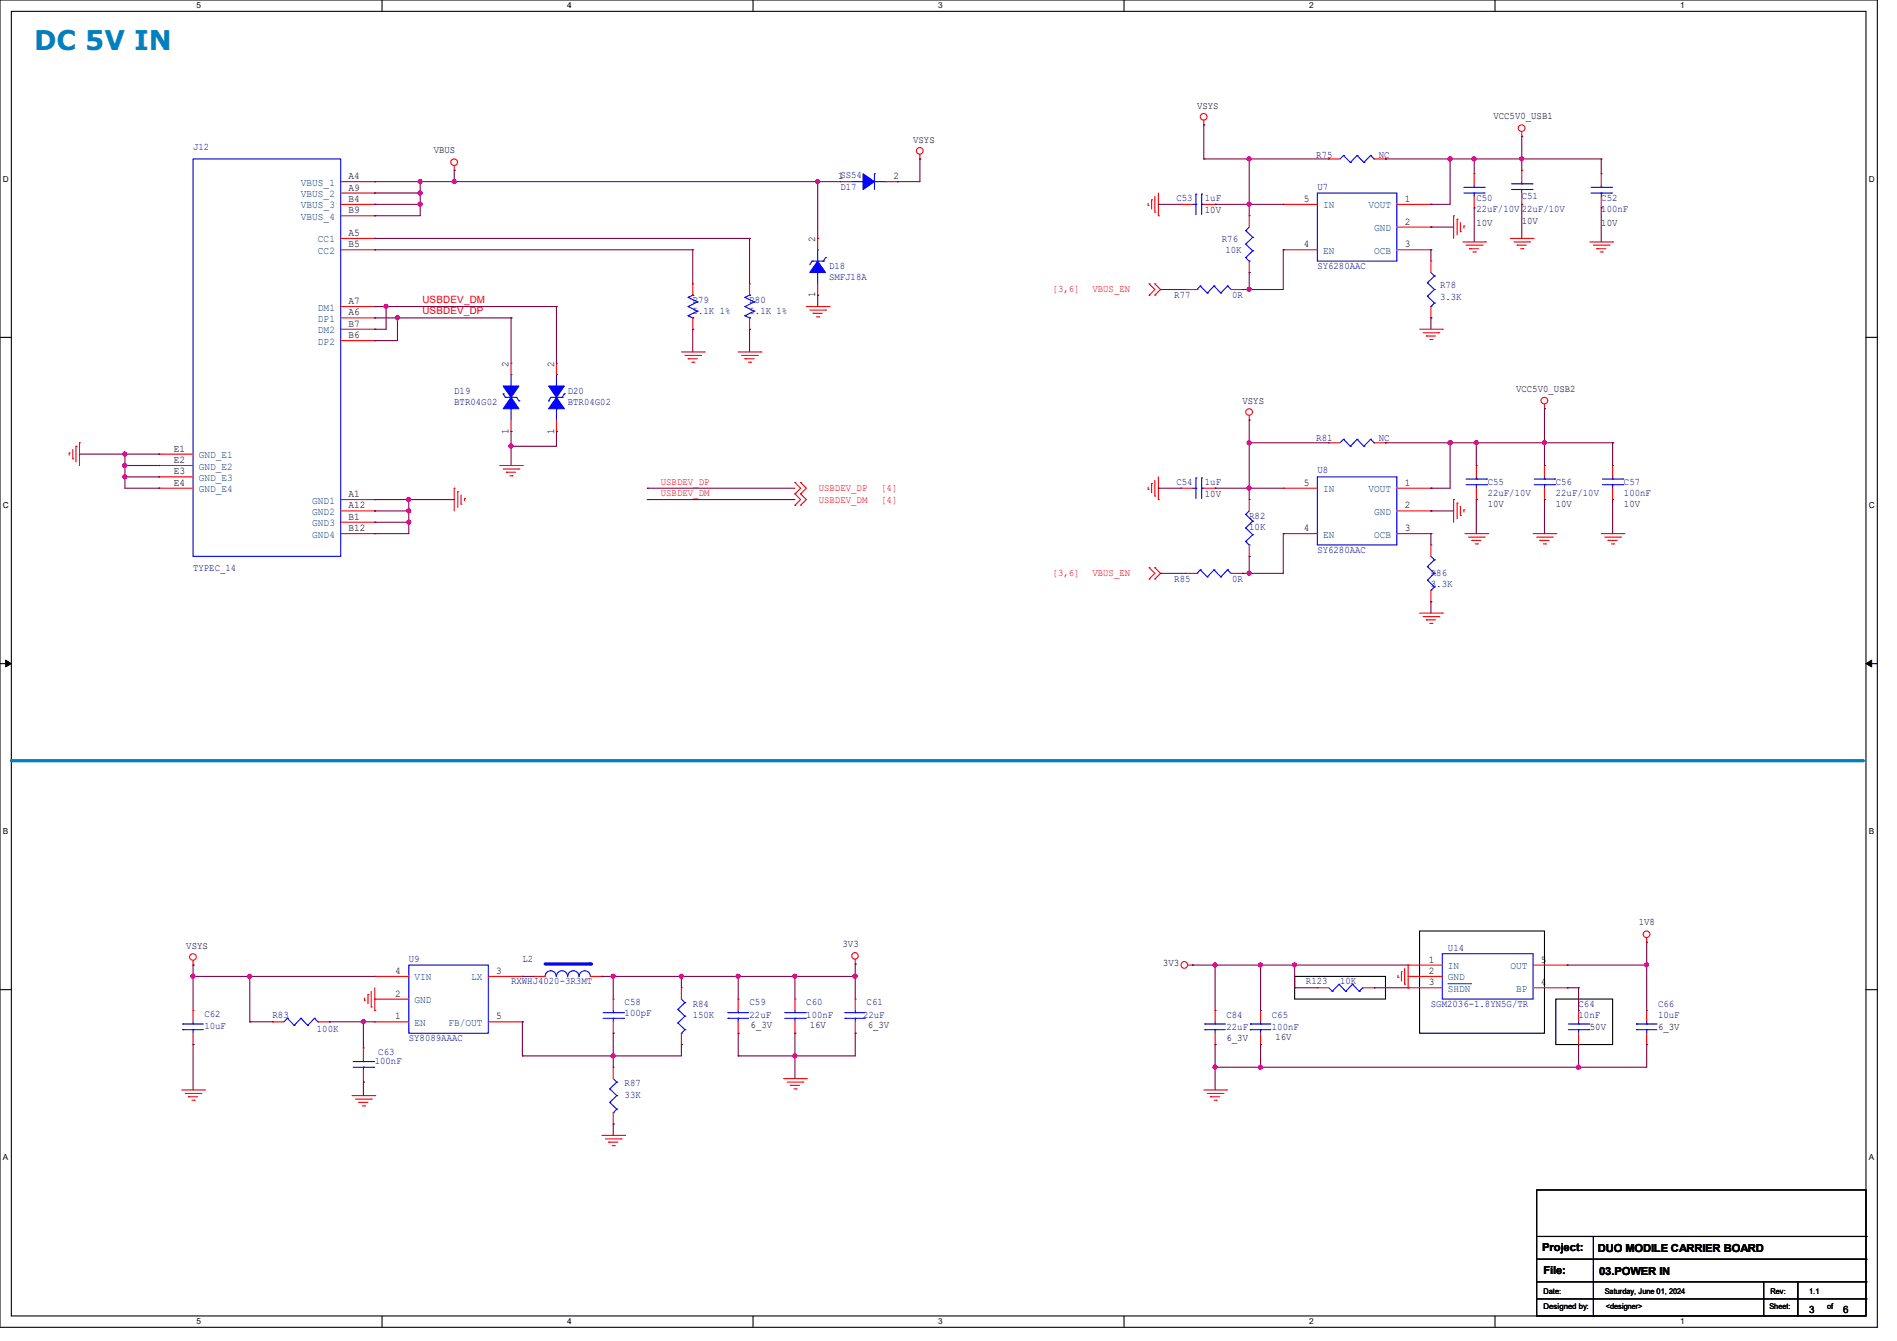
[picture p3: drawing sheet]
<svg xmlns="http://www.w3.org/2000/svg" width="297mm" height="210mm" viewBox="0 0 297 210" stroke-linecap="round" stroke-linejoin="round" font-family="sans-serif">
<g fill="none" stroke="#000" stroke-width=".17">
<path d="M0 0h293.9v207.9h-293.9zM1.8 1.8h290.3v204.3h-290.3zM59.8 0v1.8M117.9 0v1.8M176 0v1.8M234.1 0v1.8M0 52.8h1.8M292.1 52.8h1.8M0 103.9h1.8M292.1 103.9h1.8M0 155h1.8M202.7 152.9h14.2v3.6h-14.2z"/>
<path d="M222.2 145.8h19.6v16h-19.6zM243.6 156.5h8.9v7.1h-8.9zM292.1 155h1.8M59.8 206.1v1.8M117.9 206.1v1.8M176 206.1v1.8M234.1 206.1v1.8"/>
</g>
<path d="M.9 103.4l.9 .5-.9 .5zM292.1 103.9l.9-.5v1z" fill="#000"/>
<path d="M.9 103.4l.9 .5-.9 .5zM292.1 103.9l.9-.5v1z" fill="none" stroke="#000" stroke-width=".16"/>
<path d="M1.8 119.1h289.8" fill="none" stroke="#0080c0" stroke-width=".51"/>
<circle cx="291.6" cy="119.1" r=".25" fill="#0080c0"/>
<g fill="none" stroke="#f00" stroke-width=".17">
<path d="M188.5 19.6h.1M188.5 18.8v.8M71.1 26.7h.1M71.1 26v.7M144 24.9h.1M144 24.2v.7M179.7 32.2h.1M179.7 31.8v.4M180.3 31.3h.1M180.3 31.3v1.4M180.8 33.2h.1M180.8 30.8v2.4"/>
<path d="M181.4 33.8h.1M181.4 30.2v3.6M227.6 33.8h.1M227.6 33.8v3.5M228.1 34.3h.1M228.1 34.3v2.5M228.6 36.3h.1M228.6 34.8v1.5M229 37.9h3.6M229.2 35.4h.1M229.2 35.4v.3M229.5 38.4h2.5"/>
<path d="M230.1 38.9h.1M230.1 38.9h1.4M230.6 39.5h.4M231 39.5h.1M232 38.4h.1M232.6 37.9h.1M236.5 37.3h3.5M237 37.9h2.5M237.5 38.4h.1M237.5 38.4h1.5M238.1 38.9h.3M238.3 21.3h.1"/>
<path d="M238.3 20.6v.7M238.4 38.9h.1M239.5 37.9h.1M240 37.3h.1M248.9 37.9h3.6M249.5 38.4h2.4M250 38.9h.1M250 38.9h1.4M250.5 39.5h.4M250.9 39.5h.1M251.9 38.4h.1M252.5 37.9h.1"/>
<path d="M106.7 55.1h3.5M107.2 55.7h2.5M107.7 56.2h.1M107.7 56.2h1.5M108.3 56.7h.3M108.6 56.7h.1M109.7 55.7h.1M110.2 55.1h.1M115.6 55.1h3.5M116.1 55.7h2.5M116.6 56.2h.1M116.6 56.2h1.5"/>
<path d="M117.2 56.7h.3M117.5 56.7h.1M118.6 55.7h.1M119.1 55.1h.1M126.2 48h3.6M126.8 48.6h2.4M127.3 49.1h.1M127.3 49.1h1.4M127.8 49.6h.4M128.2 49.6h.1M129.2 48.6h.1M129.8 48h.1"/>
<path d="M179.9 46.2h.1M179.9 44.4h.1M179.9 44.4l.9 .9-.9 .9M180.8 44.4h.1M180.8 46.2h.1M180.8 44.4l.9 .9-.9 .9M222.2 51.6h3.6M222.8 52.1h2.5M223.3 52.6h.1M223.3 52.6h1.4M223.9 53.2h.3M224.2 53.2h.1"/>
<path d="M225.3 52.1h.1M225.8 51.6h.1M10.8 71h.1M10.8 71v.3M11.4 71.8h.1M11.4 70.4v1.4M11.9 69.9h.1M11.9 69.9v2.4M12.4 69.3h.1M12.4 69.3v3.6M71.1 76.5h.1M71.1 76.5v3.5"/>
<path d="M71.7 77h.1M71.7 77v2.5M72.2 79h.1M72.2 77.5v1.5M72.7 78.1h.1M72.7 78.1v.3M78.2 72.9h3.6M78.8 73.4h2.4M79.3 74h.1M79.3 74h1.4M79.8 74.5h.4M80.2 74.5h.1"/>
<path d="M81.2 73.4h.1M81.8 72.9h.1M124.5 77.3h.1M124.5 79.1h.1M124.5 75.6h.1M124.5 77.3l.8 .9-.8 .9M124.5 75.6l.8 .9-.8 .8M125.3 77.3h.1M125.3 79.1h.1M125.3 75.6h.1M125.3 77.3l.9 .9-.9 .9M125.3 75.6l.9 .9-.9 .8"/>
<path d="M179.7 76.6h.1M179.7 76.3v.3M180.3 75.7h.1M180.3 75.7v1.5M180.8 77.7h.1M180.8 75.2v2.5M181.4 78.2h.1M181.4 74.7v3.5M195.6 65.8h.1M195.6 65.1v.7M227.6 78.2h.1M227.6 78.2v3.6"/>
<path d="M228.1 78.8h.1M228.1 78.8v2.4M228.6 79.3v1.4M229.2 79.8h.1M229.2 79.8v.4M241.8 64h.1M241.8 72.9h.1M241.8 78.2h.1M241.8 63.3v.7M241.8 72.9v1.8M241.8 76.5v1.7M179.9 90.7h.1"/>
<path d="M179.9 88.9h.1M179.9 88.9l.9 .9-.9 .9M180.8 88.9h.1M180.8 90.7h.1M180.8 88.9l.9 .9-.9 .9M222.2 96h3.6M222.8 96.6h2.5M223.3 97.1h.1M223.3 97.1h1.4M223.9 97.6h.3M224.2 97.6h.1M225.3 96.6h.1"/>
<path d="M225.8 96h.1M228.6 80.7h.1M229.4 83.6h3.5M229.9 84.1h2.5M230.4 84.6h.1M230.4 84.6h1.5M231 85.2h.3M231.3 85.2h.1M232.4 84.1h.1M232.9 83.6h.1M240 83.6h3.6M240.6 84.1h2.4"/>
<path d="M241.1 84.6h.1M241.1 84.6h1.4M241.6 85.2h.4M242 85.2h.1M243 84.1h.1M243.6 83.6h.1M250.7 83.6h3.6M251.2 84.1h2.5M251.8 84.6h.1M251.8 84.6h1.4M252.3 85.2h.3M252.6 85.2h.1"/>
<path d="M253.7 84.1h.1M254.3 83.6h.1M30.2 151.1h.1M30.2 150.4v.7M57.1 156.6h.1M57.1 156.3v.3M57.6 155.7h.1M57.6 155.7v1.5M58.1 157.7h.1M58.1 155.2v2.5M58.7 158.2h.1M58.7 154.7v3.5"/>
<path d="M133.9 151h.1M133.9 156.5h.1M133.9 150.2v.8M133.9 156.5v1.7M186 151.1h.7M186.7 151.1h.1M206.2 154.7h.1M206.2 154.7h1.8M213.4 154.7h1.7M215.1 154.7h.1M218.9 153.1h.1M218.9 152.7v.4"/>
<path d="M219.4 152.2h.1M219.4 152.2v1.4M219.9 154.1h.1M219.9 151.7v2.4M220.5 154.7h.1M220.5 151.1v3.6M257.8 147.6h.1M257.8 146.9v.7M28.4 170.7h3.6M29 171.2h2.5M29.5 171.7h.1M29.5 171.7h1.4"/>
<path d="M30.1 172.3h.3M30.4 172.3h.1M31.5 171.2h.1M32 170.7h.1M55.1 171.6h3.6M55.7 172.1h2.4M56.2 172.6h.1M56.2 172.6h1.4M56.7 173.2h.4M56.9 164.1h.1M56.9 169.5h.1M56.9 164.1v1.8"/>
<path d="M56.9 167.7v1.8M57.1 173.2h.1M58.1 172.1h.1M58.7 171.6h.1M94.2 177.8h3.6M94.8 178.4h2.4M95.3 178.9h.1M95.3 178.9h1.4M95.8 179.4h.4M96.2 179.4h.1M97.2 178.4h.1M97.8 177.8h.1"/>
<path d="M122.7 168.9h3.5M123.2 169.5h2.5M123.7 170h.1M123.7 170h1.5M124.3 170.5h.3M124.6 170.5h.1M125.7 169.5h.1M126.2 168.9h.1M133.9 161.8h.1M133.9 160v1.8M188.5 170.7h3.5M189 171.2h2.5"/>
<path d="M189.5 171.7h.1M189.5 171.7h1.5M190.1 172.3h.3M190.4 172.3h.1M191.5 171.2h.1M192 170.7h.1"/>
<circle cx="188.5" cy="18.3" r=".52"/>
<circle cx="71.1" cy="25.4" r=".52"/>
<circle cx="144" cy="23.6" r=".52"/>
<circle cx="238.2" cy="20.1" r=".52"/>
<circle cx="195.6" cy="64.5" r=".52"/>
<circle cx="241.8" cy="62.7" r=".52"/>
<circle cx="30.2" cy="149.9" r=".52"/>
<circle cx="133.9" cy="149.7" r=".51"/>
<circle cx="185.4" cy="151.1" r=".52"/>
<circle cx="257.8" cy="146.3" r=".52"/>
</g>
<g fill="none" stroke="#000" stroke-width=".17">
<path d="M240.6 186.4h51.5v19.7h-51.5zM240.6 193.6h51.5M240.6 197.2h51.5M249.5 193.6v12.5M292.1 193.6h.1M292.1 197.2h.1M240.6 200.7h51.5M240.6 203.4h51.5M249.5 206.1h.1M276.1 206.1h.1M276.1 200.7v5.4M281.5 206.1h.1"/>
<path d="M281.5 200.7v5.4M292.1 200.7h.1M292.1 203.4h.1"/>
</g>
<g fill="none" stroke="#00f" stroke-width=".17">
<path d="M240.2 75.9h3.2M240.2 75h3.2M241.8 75h.1M241.8 75.9h.1M241.8 74.7v.3M241.8 75.9v.6M243.4 75.9h.1M243.4 75h.1M85.3 152.9a.87 .87 0 0 1 .9-.9 .87 .87 0 0 1 .9 .9M87.1 152.9a.87 .87 0 0 1 .9-.9 .87 .87 0 0 1 .9 .9M88.9 152.9a.87 .87 0 0 1 .9-.9 .87 .87 0 0 1 .8 .9M90.7 152.9a.87 .87 0 0 1 .8-.9 .87 .87 0 0 1 .9 .9"/>
<path d="M132.3 159.5h.1M132.3 158.6h.1M132.3 159.5h3.2M132.3 158.6h3.2M133.9 158.6h.1M133.9 159.5h.1M133.9 158.2v.4M133.9 159.5v.5M208 154.7l.6 .5M208.6 155.2h.1M209.6 154.1h.1M209.6 154.1l-1 1.1"/>
<path d="M209.6 154.1l1.1 1.1M210.7 155.2h.1M211.8 154.1h.1M211.8 154.1l-1.1 1.1M211.8 154.1l1 1.1M212.8 155.2h.1M213.4 154.7h.1M213.4 154.7l-.6 .5M55.3 167.1h3.2M55.3 166.2h3.2M56.9 166.2h.1M56.9 167.1h.1"/>
<path d="M56.9 165.9v.3M56.9 167.1v.6M58.5 167.1h.1M58.5 166.2h.1"/>
</g>
<path d="M85.3 151h7.2" fill="none" stroke="#00f" stroke-width=".51"/>
<circle cx="92.5" cy="151" r=".25" fill="#00f"/>
<path d="M117.3 51.6h.1M117.3 44.4h.1M117.3 44.4v1.8M117.3 49.8v1.8M83.6 152.9h.1M83.6 152.9h1.7M92.5 152.9h1.7M94.2 152.9h.1M247.1 158.2h.1M247.1 158.2v1.8M247.1 163.6h.1M247.1 161.8v1.8" fill="none" stroke="#f00" stroke-width=".17"/>
<g fill="none" stroke="#00f" stroke-width=".17">
<path d="M80 58.7h.1M80 58.7v1.8M116.6 49.4h.1M116.6 48h.1M116.6 46.6h.1M116.6 49.4l.7 .4M116.6 48l1.5 .7M116.6 46.6l1.5 .7M117.3 46.2h.1M117.3 49.8h.1M117.3 46.2l-.7 .4M118.1 47.3h.1"/>
<path d="M118.1 48.7h.1M118.1 47.3l-1.5 .7M118.1 48.7l-1.5 .7M79.1 62.2h.1M79.1 62.2h1.8M80 64h.1M80 64v1.8M245.5 161.2h3.3M245.5 160.4h3.3M247.1 160.4h.1M247.1 161.2h.1M247.1 160v.4"/>
<path d="M247.1 161.2v.6M248.8 161.2h.1M248.8 160.4h.1"/>
</g>
<path d="M80 62.2l1.2 1.8h-2.4z" fill-rule="evenodd" fill="#00f"/>
<path d="M78.8 61.7h.1M78.8 61.7l.3 .5M80 62.2l1.2 1.8h-2.4zM80.9 62.2l.3 .6M81.2 62.8h.1" fill="none" stroke="#00f" stroke-width=".17"/>
<path d="M78.8 60.5h2.4l-1.2 1.7z" fill-rule="evenodd" fill="#00f"/>
<g fill="none" stroke="#00f" stroke-width=".17">
<path d="M133.3 28.4h1.8M135.1 28.4h.1M136.9 27.2h.1M136.9 27.2v2.5M136.9 28.4h1.8M138.7 28.4h.1M195 36.1h.1M195 38.2h.1M195 36.1l1.1 1.1M195 38.2l1.1 1.1M195.6 35.6l-.6 .5M196.1 37.2h.1"/>
<path d="M196.1 39.3h.1M196.1 37.2l-1.1 1M196.1 39.3l-1.1 1M210.4 24.3h.1M210.4 24.3l-.6 .6M210.4 24.3l1 1.1M211.4 25.4h.1M212.5 24.3h.1M212.5 24.3l-1.1 1.1M212.5 24.3l1 1.1M213.5 25.4h.1M214.6 24.3h.1"/>
<path d="M214.6 24.3l-1.1 1.1M214.6 24.3l.5 .6M215.1 24.9h.1M195 40.3h.1M195 40.3l.6 .6M195.6 40.9h.1M78.8 60.5h2.4l-1.2 1.7zM195 80.6h.1M195 82.7h.1M195 84.8h.1M195 80.6l1.1 1M195 82.7l1.1 1"/>
<path d="M195 84.8l.6 .5M195.6 85.3h.1M195.6 80l-.6 .6M196.1 81.6h.1M196.1 83.7h.1M196.1 81.6l-1.1 1.1M196.1 83.7l-1.1 1.1M95.5 170.5h.1M95.5 172.6h.1M95.5 170.5l1.1 1.1M95.5 172.6l1.1 1.1M96 174.2h.1"/>
<path d="M96 168.9l.6 .6M96.6 169.5h.1M96.6 171.6h.1M96.6 173.7h.1M96.6 169.5l-1.1 1M96.6 171.6l-1.1 1M96.6 173.7l-.6 .5M195.7 161.2h.1M195.7 160.4h.1M195.7 161.2h3.3M195.7 160.4h3.3M197.4 160.4h.1"/>
<path d="M197.4 161.2h.1M197.4 160v.4M197.4 161.2v.6M256.2 161.2h.1M256.2 160.4h.1M256.2 161.2h3.2M256.2 160.4h3.2M257.8 160.4h.1M257.8 161.2h.1M257.8 160v.4M257.8 161.2v.6"/>
</g>
<g fill="none" stroke="#f00" stroke-width=".17">
<path d="M195.6 33.8h.1M195.6 33.8v1.8M208 24.9h.1M208 24.9h1.8M215.1 24.9h1.8M216.9 24.9h.1M80 56.9h.1M80 56.9v1.8M195.6 42.7h.1M195.6 40.9v1.8M80 67.6h.1M80 65.8v1.8"/>
<path d="M195.6 78.2h.1M195.6 78.2v1.8M195.6 87.1h.1M195.6 85.3v1.8M197.4 158.2h.1M197.4 158.2v1.8M257.8 158.2h.1M257.8 158.2v1.8M96 167.1h.1M96 176h.1M96 167.1v1.8M96 174.2v1.8"/>
<path d="M197.4 163.6h.1M197.4 161.8v1.8M257.8 163.6h.1M257.8 161.8v1.8"/>
</g>
<path d="M135.1 27.2l1.8 1.2-1.8 1.3z" fill-rule="evenodd" fill="#00f"/>
<g fill="none" stroke="#00f" stroke-width=".17">
<path d="M128 39.1h.1M128 39.1v1.8M135.1 27.2l1.8 1.2-1.8 1.3zM186.7 32h.5M187.2 30.4h.1M187.2 32h.1M187.2 30.4v3.2M188.1 32h.1M188.1 30.4h.1M188.1 32h.4M188.1 30.4v3.2M229.2 30.2h3.2"/>
<path d="M229.2 29.3h3.2M230.8 29.3h.1M230.8 30.2h.1M230.8 29v.3M230.8 30.2v.6M232.4 30.2h.1M232.4 29.3h.1M249.1 30.2h3.2M249.1 29.3h3.2M250.7 29.3h.1M250.7 30.2h.1M250.7 29v.3"/>
<path d="M250.7 30.2v.6M252.3 30.2h.1M252.3 29.3h.1M107.7 49.4h.1M107.7 48h.1M107.7 46.6h.1M107.7 49.4l.8 .4M107.7 48l1.5 .7M107.7 46.6l1.5 .7M108.5 46.2h.1M108.5 49.8h.1M108.5 46.2l-.8 .4"/>
<path d="M109.2 47.3h.1M109.2 48.7h.1M109.2 47.3l-1.5 .7M109.2 48.7l-1.5 .7M127.1 40.9h.1M127.1 40.9l-.3 .5M127.1 40.9h1.8M128 42.7h.1M128 42.7v1.7M128.9 40.9h.1M129.2 40.3h.1M129.2 40.3l-.3 .6"/>
<path d="M206.2 74.7h12.5v10.6h-12.5zM210.4 68.8h.1M210.4 68.8l-.6 .5M210.4 68.8l1 1.1M211.4 69.9h.1M212.5 68.8h.1M212.5 68.8l-1.1 1.1M212.5 68.8l1 1.1M213.5 69.9h.1M214.6 68.8h.1M214.6 68.8l-1.1 1.1M214.6 68.8l.5 .5"/>
<path d="M215.1 69.3h.1M223.5 88.7h.1M223.5 90.8h.1M223.5 88.7l1.1 1.1M223.5 90.8l1.1 1.1M224 92.5h.1M224 87.1l.6 .6M224.6 87.7h.1M224.6 89.8h.1M224.6 91.9h.1M224.6 87.7l-1.1 1M224.6 89.8l-1.1 1"/>
<path d="M224.6 91.9l-.6 .6M64 151.1h12.5v10.7h-12.5zM94.4 159.5h3.2M94.4 158.6h3.2M96 158.6h.1M96 159.5h.1M96 158.2v.4M96 159.5v.5M97.6 159.5h.1M97.6 158.6h.1M106.1 158.1h.1M106.1 158.1l1.1 1"/>
<path d="M106.7 156.5l.5 .5M107.2 157h.1M107.2 159.1h.1M107.2 157l-1.1 1.1M107.2 159.1l-1.1 1.1M122.9 159.5h3.2M122.9 158.6h3.2M124.5 158.6h.1M124.5 159.5h.1M124.5 158.2v.4M124.5 159.5v.5M126.1 159.5h.1"/>
<path d="M126.1 158.6h.1M28.6 161.2h.1M28.6 160.4h.1M28.6 161.2h3.2M28.6 160.4h3.2M30.2 160.4h.1M30.2 161.2h.1M30.2 160v.4M30.2 161.2v.6M106.1 160.2h.1M106.1 160.2l1.1 1M106.7 161.8h.1"/>
<path d="M107.2 161.2h.1M107.2 161.2l-.5 .6"/>
</g>
<g fill="none" stroke="#f00" stroke-width=".17">
<path d="M131.6 28.4h.1M131.6 28.4h1.7M138.7 28.4h1.8M140.5 28.4h.1M184.9 32h.1M184.9 32h1.8M188.5 32h1.7M190.2 32h.1M230.8 27.2h.1M230.8 32.6h.1M230.8 27.2v1.8M230.8 30.8v1.8"/>
<path d="M250.7 27.2h.1M250.7 32.6h.1M250.7 27.2v1.8M250.7 30.8v1.8M108.5 51.6h.1M108.5 44.4h.1M108.5 44.4v1.8M108.5 49.8v1.8M200.9 76.5h.1M200.9 76.5h5.3M208 69.3h.1M208 69.3h1.8"/>
<path d="M215.1 69.3h1.8M216.9 69.3h.1M218.7 76.5h5.3M224 76.5h.1M200.9 83.6h.1M200.9 83.6h5.3M218.7 83.6h5.3M218.7 80h5.3M224 85.3h.1M224 94.2h.1M224 83.6h.1M224 80h.1"/>
<path d="M224 85.3v1.8M224 92.5v1.7M30.2 158.2h.1M30.2 158.2v1.8M58.7 156.5h.1M58.7 152.9h.1M58.7 156.5h5.3M58.7 152.9h5.3M76.5 152.9h5.3M81.8 152.9h.1M96 156.5h.1M96 156.5v1.7"/>
<path d="M106.7 154.7h.1M106.7 154.7v1.8M124.5 156.5h.1M124.5 156.5v1.7M30.2 163.6h.1M30.2 161.8v1.8M58.7 160h.1M58.7 160h5.3M76.5 160h5.3M81.8 160h.1M96 161.8h.1M96 160v1.8"/>
<path d="M106.7 163.6h.1M106.7 161.8v1.8M124.5 161.8h.1M124.5 160v1.8"/>
</g>
<path d="M128 40.9l1.2 1.8h-2.4z" fill-rule="evenodd" fill="#00f"/>
<g fill="none" stroke="#00f" stroke-width=".17">
<path d="M30.2 24.9h23.1v62.2h-23.1zM87.1 58.7h.1M87.1 58.7v1.8M128 40.9l1.2 1.8h-2.4zM223.5 44.3h.1M223.5 46.4h.1M223.5 44.3l1.1 1M223.5 46.4l1.1 1.1M224 48h.1M224 42.7l.6 .5M224.6 43.2h.1M224.6 45.3h.1"/>
<path d="M224.6 47.5h.1M224.6 43.2l-1.1 1.1M224.6 45.3l-1.1 1.1M224.6 47.5l-.6 .5M86.2 62.2h1.8M87.1 64h.1M87.1 64v1.8M88 62.2h.1M186.7 76.5h.5M187.2 74.8h.1M187.2 76.5h.1M187.2 74.8v3.3"/>
<path d="M188.1 76.5h.1M188.1 74.8h.1M188.1 76.5h.4M188.1 74.8v3.3M250.9 75.9h3.2M250.9 75h3.2M252.5 75h.1M252.5 75.9h.1M252.5 74.7v.3M252.5 75.9v.6M254.1 75.9h.1M254.1 75h.1"/>
<path d="M187.4 89.8h.1M187.9 89.2h.1M187.9 89.2l1.1 1.1M187.9 89.2l-.5 .6M189 90.3h.1M190.1 89.2h.1M190.1 89.2l1 1.1M190.1 89.2l-1.1 1.1M191.1 90.3h.1M192.2 89.2h.1M192.2 89.2l.5 .6M192.2 89.2l-1.1 1.1"/>
</g>
<g fill="none" stroke="#f00" stroke-width=".17">
<path d="M53.3 28.4h5.4M53.3 37.3h5.4M53.3 30.2h5.4M53.3 33.8h5.4M53.3 39.1h5.4M53.3 32h5.4M58.7 28.4h.1M58.7 37.3h.1M58.7 30.2h.1M58.7 33.8h.1M58.7 39.1h.1M58.7 32h.1"/>
<path d="M128 37.3h.1M128 37.3v1.8M53.3 49.8h5.4M53.3 48h5.4M53.3 51.6h5.4M53.3 53.3h5.4M58.7 49.8h.1M58.7 48h.1M58.7 51.6h.1M58.7 53.3h.1M128 46.2h.1M128 44.4v1.8"/>
<path d="M224 40.9h.1M224 49.8h.1M224 40.9v1.8M224 48v1.8M24.9 71.1h.1M24.9 72.9h.1M24.9 74.7h.1M24.9 76.5h.1M24.9 71.1h5.3M24.9 72.9h5.3M24.9 74.7h5.3M24.9 76.5h5.3"/>
<path d="M53.3 78.2h5.4M58.7 78.2h.1M184.9 76.5h.1M184.9 76.5h1.8M188.5 76.5h1.7M190.2 76.5h.1M252.5 72.9h.1M252.5 78.2h.1M252.5 72.9v1.8M252.5 76.5v1.7M53.3 80h5.4M53.3 83.6h5.4"/>
<path d="M53.3 81.8h5.4M58.7 80h.1M58.7 83.6h.1M58.7 81.8h.1M185.6 89.8h.1M185.6 89.8h1.8M192.7 89.8h1.8M194.5 89.8h.1"/>
</g>
<path d="M87.1 62.2l1.2 1.8h-2.4z" fill-rule="evenodd" fill="#00f"/>
<path d="M85.9 62.8h.1M86.2 62.2l-.3 .6M87.1 62.2l1.2 1.8h-2.4zM88.3 61.7h.1M88.3 61.7l-.3 .5" fill="none" stroke="#00f" stroke-width=".17"/>
<path d="M85.9 60.5h2.4l-1.2 1.7z" fill-rule="evenodd" fill="#00f"/>
<g fill="none" stroke="#00f" stroke-width=".17">
<path d="M206.2 30.2h12.5v10.7h-12.5zM236.6 29.7h3.3M236.6 28.8h3.3M238.3 28.8h.1M238.3 29.7h.1M238.3 28.4v.4M238.3 29.7v.5M239.9 29.7h.1M239.9 28.8h.1M187.4 45.3h.1M187.9 44.8h.1M187.9 44.8l1.1 1.1"/>
<path d="M187.9 44.8l-.5 .5M189 45.9h.1M190.1 44.8h.1M190.1 44.8l1 1.1M190.1 44.8l-1.1 1.1M191.1 45.9h.1M192.2 44.8h.1M192.2 44.8l.5 .5M192.2 44.8l-1.1 1.1M85.9 60.5h2.4l-1.2 1.7zM229.5 75.9h3.2M229.5 75h3.2"/>
<path d="M231.1 75h.1M231.1 75.9h.1M231.1 74.7v.3M231.1 75.9v.6M232.7 75.9h.1M232.7 75h.1M45 159.5h.1M45 159.5l-.6 .5M45 159.5l1.1 1.1M47.1 159.5h.1M47.1 159.5l-1 1.1M47.1 159.5l1.1 1.1"/>
<path d="M49.2 159.5h.1M49.2 159.5l-1 1.1M49.2 159.5l.6 .5M114 159.5h.1M114 158.6h.1M114 159.5h3.2M114 158.6h3.2M115.6 158.6h.1M115.6 159.5h.1M115.6 158.2v.4M115.6 159.5v.5M225.8 149.4h14.2v7.1h-14.2z"/>
<path d="M46.1 160.6h.1M48.2 160.6h.1M49.8 160h.1M188.6 161.2h.1M188.6 160.4h.1M188.6 161.2h3.3M188.6 160.4h3.3M190.2 160.4h.1M190.2 161.2h.1M190.2 160v.4M190.2 161.2v.6"/>
</g>
<g fill="none" stroke="#f00" stroke-width=".17">
<path d="M200.9 39.1h.1M200.9 32h.1M200.9 39.1h5.3M200.9 32h5.3M218.7 39.1h5.3M218.7 35.6h5.3M218.7 32h5.3M224 39.1h.1M224 35.6h.1M224 32h.1M238.3 26.7h.1M238.3 32h.1"/>
<path d="M238.3 26.7v1.7M238.3 30.2v1.8M87.1 56.9h.1M87.1 56.9v1.8M185.6 45.3h.1M185.6 45.3h1.8M192.7 45.3h1.8M194.5 45.3h.1M87.1 67.6h.1M87.1 65.8v1.8M231.1 72.9h.1M231.1 78.2h.1"/>
<path d="M231.1 72.9v1.8M231.1 76.5v1.7M115.6 156.5h.1M115.6 156.5v1.7M190.2 158.2h.1M190.2 158.2v1.8M220.5 154.7h.1M220.5 151.1h.1M220.5 152.9h.1M220.5 154.7h5.3M220.5 151.1h5.3M220.5 152.9h5.3"/>
<path d="M240 154.7h5.4M240 151.1h5.4M245.4 151.1h.1M245.4 154.7h.1M42.7 160h.1M42.7 160h1.7M49.8 160h1.8M51.6 160h.1M115.6 161.8h.1M115.6 160v1.8M190.2 163.6h.1M190.2 161.8v1.8"/>
</g>
<path d="M226.7 154.1h3.6M230.3 154.1h.1" fill="none" stroke="#004080" stroke-width=".16"/>
<path d="M94.2 152.9h.1M94.2 152.9h1.8M81.8 160h.1M81.8 160v5.4M96 165.4h.1M96 161.8h.1M96 165.4h10.7M96 161.8v3.6" fill="none" stroke="#800040" stroke-width=".17"/>
<circle cx="96" cy="152.9" r=".32" fill="#f0f"/>
<circle cx="96" cy="152.9" r=".32" fill="none" stroke="#f0f" stroke-width=".17"/>
<path d="M81.8 165.4h.1M81.8 165.4h14.2" fill="none" stroke="#800040" stroke-width=".17"/>
<circle cx="96" cy="165.3" r=".32" fill="#f0f"/>
<circle cx="96" cy="165.3" r=".32" fill="none" stroke="#f0f" stroke-width=".17"/>
<path d="M106.7 152.9h.1M106.7 152.9h17.8M115.6 152.9h.1M115.6 165.4h.1M115.6 165.4h8.9" fill="none" stroke="#800040" stroke-width=".17"/>
<circle cx="115.5" cy="152.9" r=".32" fill="#f0f"/>
<circle cx="115.5" cy="152.9" r=".32" fill="none" stroke="#f0f" stroke-width=".17"/>
<circle cx="106.7" cy="152.9" r=".32" fill="#f0f"/>
<circle cx="106.7" cy="152.9" r=".32" fill="none" stroke="#f0f" stroke-width=".17"/>
<path d="M51.6 160h.1M51.6 160h5.3" fill="none" stroke="#800040" stroke-width=".17"/>
<circle cx="56.9" cy="160" r=".32" fill="#f0f"/>
<circle cx="56.9" cy="160" r=".32" fill="none" stroke="#f0f" stroke-width=".17"/>
<g fill="none" stroke="#800040" stroke-width=".17">
<path d="M30.2 152.9h.1M30.2 152.9v5.3M81.8 152.9h.1M81.8 152.9h1.8M30.2 163.6h.1M30.2 163.6v7.1M56.9 169.5h.1M56.9 160h.1M56.9 160v4.1M56.9 169.5v2.1M56.9 160h1.8M96 165.4h.1"/>
<path d="M96 165.4v1.7M124.5 161.8h.1M124.5 165.4h.1M124.5 161.8v7.1"/>
</g>
<circle cx="30.2" cy="152.9" r=".32" fill="#f0f"/>
<circle cx="30.2" cy="152.9" r=".32" fill="none" stroke="#f0f" stroke-width=".17"/>
<g fill="none" stroke="#800040" stroke-width=".17">
<path d="M30.2 151.1h.1M30.2 151.1v1.8M96 152.9h.1M96 152.9v3.6M96 152.9h10.7M106.7 152.9h.1M106.7 152.9v1.8M115.6 152.9h.1M115.6 152.9v3.6M124.5 152.9h.1M124.5 152.9v3.6M133.9 151h.1"/>
<path d="M133.9 151v1.9M96 176h.1M96 176v1.8M106.7 163.6h.1M106.7 163.6v1.8M115.6 161.8h.1M115.6 161.8v3.6M124.5 165.4h.1M124.5 165.4h9.4"/>
</g>
<circle cx="124.4" cy="165.3" r=".32" fill="#f0f"/>
<circle cx="124.4" cy="165.3" r=".32" fill="none" stroke="#f0f" stroke-width=".17"/>
<path d="M133.9 152.9h.1M133.9 152.9v3.6M186.7 151.1h.1M186.7 151.1h3.5M133.9 161.8h.1M133.9 161.8v3.6M190.2 167.1h.1M190.2 167.1v3.6M247.1 163.6h.1M247.1 163.6v3.5" fill="none" stroke="#800040" stroke-width=".17"/>
<circle cx="190.2" cy="167.1" r=".32" fill="#f0f"/>
<circle cx="190.2" cy="167.1" r=".32" fill="none" stroke="#f0f" stroke-width=".17"/>
<path d="M197.4 151.1h.1M197.4 151.1v7.1M245.4 151.1h.1M257.8 147.6h.1M257.8 147.6v3.5h-12.4M257.8 163.6h.1M257.8 163.6v3.5" fill="none" stroke="#800040" stroke-width=".17"/>
<circle cx="197.3" cy="151.1" r=".32" fill="#f0f"/>
<circle cx="197.3" cy="151.1" r=".32" fill="none" stroke="#f0f" stroke-width=".17"/>
<path d="M39.1 152.9h.1M39.1 152.9v7.1M39.1 160h.1M39.1 160h3.6M197.4 163.6h.1M197.4 163.6v3.5" fill="none" stroke="#800040" stroke-width=".17"/>
<circle cx="39.1" cy="152.9" r=".32" fill="#f0f"/>
<circle cx="39.1" cy="152.9" r=".32" fill="none" stroke="#f0f" stroke-width=".17"/>
<path d="M195.6 32h.1M195.6 32v1.8M195.6 32h5.3M200.9 39.1h.1M200.9 39.1v6.2M195.6 42.7h.1M195.6 42.7v2.6M39.1 152.9h.1M39.1 152.9h19.6" fill="none" stroke="#800040" stroke-width=".17"/>
<circle cx="195.6" cy="45.3" r=".32" fill="#f0f"/>
<circle cx="195.6" cy="45.3" r=".32" fill="none" stroke="#f0f" stroke-width=".17"/>
<path d="M230.8 32.6h.1M230.8 24.9h.1M230.8 24.9v2.3M230.8 32.6v5.3M230.8 24.9h7.5M181.7 45.3h.1M181.7 45.3h3.9M194.5 45.3h.1M194.5 45.3h6.4M195.6 45.3h.1" fill="none" stroke="#800040" stroke-width=".17"/>
<circle cx="230.8" cy="24.9" r=".33" fill="#f0f"/>
<circle cx="230.8" cy="24.9" r=".33" fill="none" stroke="#f0f" stroke-width=".17"/>
<path d="M227 24.9h.1M227 24.9h3.8M238.3 32h.1M238.3 24.9h.1M238.3 21.3h.1M238.3 24.9h12.4M238.3 21.3v5.4M238.3 32v5.3M250.7 32.6h.1M250.7 24.9h.1M250.7 24.9v2.3M250.7 32.6v5.3" fill="none" stroke="#800040" stroke-width=".17"/>
<circle cx="238.2" cy="24.9" r=".32" fill="#f0f"/>
<circle cx="238.2" cy="24.9" r=".32" fill="none" stroke="#f0f" stroke-width=".17"/>
<g fill="none" stroke="#800040" stroke-width=".17">
<path d="M181.4 32h.1M181.4 32h3.5M190.2 32h.1M190.2 32h5.4M216.9 24.9h.1M216.9 24.9h10.1M224 32h.1M224 35.6h.1M224 39.1h.1M224 39.1v1.8M224 35.6h3.6M227 24.9h.1"/>
<path d="M227 24.9v7.1h-3M224 49.8h.1M224 49.8v1.8"/>
</g>
<circle cx="227" cy="24.9" r=".33" fill="#f0f"/>
<circle cx="227" cy="24.9" r=".33" fill="none" stroke="#f0f" stroke-width=".17"/>
<path d="M124.5 152.9h.1M124.5 152.9h9.4" fill="none" stroke="#800040" stroke-width=".17"/>
<circle cx="133.9" cy="152.9" r=".33" fill="#f0f"/>
<circle cx="133.9" cy="152.9" r=".33" fill="none" stroke="#f0f" stroke-width=".17"/>
<circle cx="124.4" cy="152.9" r=".32" fill="#f0f"/>
<circle cx="124.4" cy="152.9" r=".32" fill="none" stroke="#f0f" stroke-width=".17"/>
<path d="M197.4 167.1h.1M197.4 167.1h49.7" fill="none" stroke="#800040" stroke-width=".17"/>
<circle cx="247.1" cy="167.1" r=".32" fill="#f0f"/>
<circle cx="247.1" cy="167.1" r=".32" fill="none" stroke="#f0f" stroke-width=".17"/>
<circle cx="197.3" cy="167.1" r=".32" fill="#f0f"/>
<circle cx="197.3" cy="167.1" r=".32" fill="none" stroke="#f0f" stroke-width=".17"/>
<path d="M71.1 28.4h.1M71.1 28.4h56.9M101.3 76.5h.1M101.3 78.2h.1M101.3 76.5h23.2M101.3 78.2h23.2M247.1 167.1h.1M247.1 167.1h10.7" fill="none" stroke="#800040" stroke-width=".17"/>
<circle cx="128" cy="28.4" r=".32" fill="#f0f"/>
<circle cx="128" cy="28.4" r=".32" fill="none" stroke="#f0f" stroke-width=".17"/>
<circle cx="71.1" cy="28.4" r=".32" fill="#f0f"/>
<circle cx="71.1" cy="28.4" r=".32" fill="none" stroke="#f0f" stroke-width=".17"/>
<g fill="none" stroke="#800040" stroke-width=".17">
<path d="M188.5 19.6h.1M188.5 19.6v5.3M58.7 28.4h.1M58.7 28.4h7.1M71.1 26.7h.1M71.1 26.7v1.7M128 28.4h.1M128 28.4h3.6M128 28.4v8.9M140.5 28.4h.1M144 24.9h.1M144 24.9v3.5h-3.5"/>
<path d="M188.5 24.9h.1M188.5 24.9h7.1M117.3 51.6h.1M117.3 51.6v3.5M128 46.2h.1M128 46.2v1.8M195.6 65.8h.1M195.6 65.8v3.5"/>
</g>
<circle cx="195.6" cy="69.3" r=".32" fill="#f0f"/>
<circle cx="195.6" cy="69.3" r=".32" fill="none" stroke="#f0f" stroke-width=".17"/>
<path d="M195.6 76.5h.1M195.6 76.5v1.7M195.6 76.5h5.3M200.9 83.6h.1M200.9 83.6v6.2" fill="none" stroke="#800040" stroke-width=".17"/>
<circle cx="195.6" cy="76.4" r=".32" fill="#f0f"/>
<circle cx="195.6" cy="76.4" r=".32" fill="none" stroke="#f0f" stroke-width=".17"/>
<path d="M195.6 87.1h.1M195.6 89.8h.1M195.6 87.1v2.7M195.6 89.8h5.3" fill="none" stroke="#800040" stroke-width=".17"/>
<circle cx="195.6" cy="89.8" r=".32" fill="#f0f"/>
<circle cx="195.6" cy="89.8" r=".32" fill="none" stroke="#f0f" stroke-width=".17"/>
<path d="M231.1 78.2h.1M231.1 69.3h.1M231.1 69.3v3.6M231.1 78.2v5.4M231.1 69.3h10.7M181.7 89.8h.1M181.7 89.8h3.9M194.5 89.8h.1M194.5 89.8h1.1" fill="none" stroke="#800040" stroke-width=".17"/>
<circle cx="241.8" cy="69.3" r=".32" fill="#f0f"/>
<circle cx="241.8" cy="69.3" r=".32" fill="none" stroke="#f0f" stroke-width=".17"/>
<circle cx="231.1" cy="69.3" r=".32" fill="#f0f"/>
<circle cx="231.1" cy="69.3" r=".32" fill="none" stroke="#f0f" stroke-width=".17"/>
<g fill="none" stroke="#800040" stroke-width=".17">
<path d="M181.4 76.5h.1M181.4 76.5h3.5M190.2 76.5h.1M190.2 76.5h5.4M216.9 69.3h.1M216.9 69.3h14.2M224 76.5h.1M227 69.3h.1M227 69.3v7.2h-3M241.8 78.2h.1M241.8 69.3h.1M241.8 64h.1"/>
<path d="M241.8 64v8.9M241.8 78.2v5.4M252.5 78.2h.1M252.5 69.3h.1M252.5 69.3v3.6M252.5 78.2v5.4M224 94.2h.1M224 80h.1M224 83.6h.1M224 83.6v1.7M224 94.2v1.8M224 80h3.6"/>
</g>
<circle cx="227" cy="69.3" r=".33" fill="#f0f"/>
<circle cx="227" cy="69.3" r=".33" fill="none" stroke="#f0f" stroke-width=".17"/>
<path d="M58.7 33.8h.1M58.7 32h.1M58.7 33.8h7.1M58.7 32h7.1M30.2 152.9h.1M30.2 152.9h8.9M190.2 167.1h.1M190.2 167.1h7.2" fill="none" stroke="#800040" stroke-width=".17"/>
<circle cx="65.8" cy="32" r=".32" fill="#f0f"/>
<circle cx="65.8" cy="32" r=".32" fill="none" stroke="#f0f" stroke-width=".17"/>
<g fill="none" stroke="#800040" stroke-width=".17">
<path d="M58.7 39.1h.1M58.7 37.3h.1M58.7 30.2h.1M58.7 39.1h49.8M58.7 37.3h58.6M65.8 28.4h.1M65.8 28.4v1.8h-7.1M108.5 39.1h.1M108.5 39.1v5.3M117.3 37.3h.1M117.3 37.3v7.1M58.7 53.3h.1"/>
<path d="M58.7 53.3h3.5M108.5 51.6h.1M108.5 51.6v3.5M58.7 78.2h.1M58.7 78.2h5.3"/>
</g>
<circle cx="65.8" cy="30.2" r=".32" fill="#f0f"/>
<circle cx="65.8" cy="30.2" r=".32" fill="none" stroke="#f0f" stroke-width=".17"/>
<circle cx="65.8" cy="28.4" r=".32" fill="#f0f"/>
<circle cx="65.8" cy="28.4" r=".32" fill="none" stroke="#f0f" stroke-width=".17"/>
<path d="M65.8 28.4h.1M65.8 30.2h.1M65.8 32h.1M65.8 28.4h5.3M65.8 30.2v3.6M58.7 48h.1M58.7 49.8h.1M58.7 48h1.8M58.7 49.8h3.5M80 69.9h.1M80 69.9v3" fill="none" stroke="#800040" stroke-width=".17"/>
<circle cx="80" cy="69.9" r=".33" fill="#f0f"/>
<circle cx="80" cy="69.9" r=".33" fill="none" stroke="#f0f" stroke-width=".17"/>
<g fill="none" stroke="#800040" stroke-width=".17">
<path d="M58.7 51.6h.1M60.5 48h.1M60.5 48v3.6h-1.8M62.2 49.8h.1M62.2 49.8v3.5M80 49.8h.1M80 49.8v7.1M87.1 48h.1M87.1 48v8.9M64 78.2h.1M64 78.2v1.8h-5.3M80 67.6h.1"/>
<path d="M80 69.9h.1M80 67.6v2.3M87.1 67.6h.1M87.1 67.6v2.3h-7.1M58.7 80h.1"/>
</g>
<circle cx="64" cy="80" r=".32" fill="#f0f"/>
<circle cx="64" cy="80" r=".32" fill="none" stroke="#f0f" stroke-width=".17"/>
<circle cx="64" cy="78.2" r=".32" fill="#f0f"/>
<circle cx="64" cy="78.2" r=".32" fill="none" stroke="#f0f" stroke-width=".17"/>
<path d="M64 78.2h.1M64 78.2h7.1M58.7 81.8h.1M58.7 81.8h5.3" fill="none" stroke="#800040" stroke-width=".17"/>
<circle cx="64" cy="81.8" r=".32" fill="#f0f"/>
<circle cx="64" cy="81.8" r=".32" fill="none" stroke="#f0f" stroke-width=".17"/>
<path d="M19.6 71.1h5.3M24.9 71.1h.1M58.7 83.6h.1M64 80h.1M64 81.8h.1M64 80v3.6h-5.3" fill="none" stroke="#800040" stroke-width=".17"/>
<circle cx="19.5" cy="71.1" r=".32" fill="#f0f"/>
<circle cx="19.5" cy="71.1" r=".32" fill="none" stroke="#f0f" stroke-width=".17"/>
<path d="M19.6 72.9h5.3M24.9 72.9h.1" fill="none" stroke="#800040" stroke-width=".17"/>
<circle cx="19.5" cy="72.9" r=".32" fill="#f0f"/>
<circle cx="19.5" cy="72.9" r=".32" fill="none" stroke="#f0f" stroke-width=".17"/>
<path d="M12.4 71.1h7.2M19.6 71.1h.1M19.6 71.1v1.8M19.6 74.7h5.3M24.9 74.7h.1" fill="none" stroke="#800040" stroke-width=".17"/>
<circle cx="19.5" cy="74.7" r=".32" fill="#f0f"/>
<circle cx="19.5" cy="74.7" r=".32" fill="none" stroke="#f0f" stroke-width=".17"/>
<path d="M195.6 24.9h.1M195.6 24.9v7.1M19.6 72.9h.1M19.6 74.7h.1M19.6 72.9v3.6h5.3M24.9 76.5h.1" fill="none" stroke="#800040" stroke-width=".17"/>
<circle cx="195.6" cy="32" r=".32" fill="#f0f"/>
<circle cx="195.6" cy="32" r=".32" fill="none" stroke="#f0f" stroke-width=".17"/>
<circle cx="195.6" cy="24.9" r=".32" fill="#f0f"/>
<circle cx="195.6" cy="24.9" r=".32" fill="none" stroke="#f0f" stroke-width=".17"/>
<path d="M195.6 24.9h.1M195.6 24.9h12.4M62.2 49.8h17.8M80 49.8h.1M195.6 69.3h.1M195.6 69.3v7.2M195.6 69.3h12.4" fill="none" stroke="#800040" stroke-width=".17"/>
<circle cx="62.2" cy="49.8" r=".32" fill="#f0f"/>
<circle cx="62.2" cy="49.8" r=".32" fill="none" stroke="#f0f" stroke-width=".17"/>
<path d="M60.5 48h.1M60.5 48h26.6" fill="none" stroke="#800040" stroke-width=".17"/>
<circle cx="60.4" cy="48" r=".32" fill="#f0f"/>
<circle cx="60.4" cy="48" r=".32" fill="none" stroke="#f0f" stroke-width=".17"/>
<path d="M190.2 151.1h.1M190.2 151.1v7.1" fill="none" stroke="#800040" stroke-width=".17"/>
<circle cx="190.2" cy="151.1" r=".32" fill="#f0f"/>
<circle cx="190.2" cy="151.1" r=".32" fill="none" stroke="#f0f" stroke-width=".17"/>
<path d="M190.2 151.1h.1M190.2 151.1h12.5M197.4 151.1h.1M257.8 151.1h.1M257.8 151.1v7.1M190.2 163.6h.1M190.2 163.6v3.5" fill="none" stroke="#800040" stroke-width=".17"/>
<circle cx="257.8" cy="151.1" r=".32" fill="#f0f"/>
<circle cx="257.8" cy="151.1" r=".32" fill="none" stroke="#f0f" stroke-width=".17"/>
<path d="M202.7 154.7h.1M202.7 151.1h.1M202.7 154.7h3.5M202.7 151.1v3.6M202.7 151.1h17.8M215.1 154.7h.1M215.1 154.7h5.4M245.4 154.7h.1M245.4 154.7h1.7M247.1 154.7h.1M247.1 154.7v3.5" fill="none" stroke="#800040" stroke-width=".17"/>
<circle cx="202.7" cy="151.1" r=".32" fill="#f0f"/>
<circle cx="202.7" cy="151.1" r=".32" fill="none" stroke="#f0f" stroke-width=".17"/>
<path d="M241.8 69.3h10.7M252.5 69.3h.1" fill="none" stroke="#800040" stroke-width=".17"/>
<circle cx="96" cy="152.9" r=".32" fill="#f0f"/>
<circle cx="96" cy="152.9" r=".32" fill="none" stroke="#f0f" stroke-width=".17"/>
<circle cx="96" cy="165.3" r=".32" fill="#f0f"/>
<circle cx="96" cy="165.3" r=".32" fill="none" stroke="#f0f" stroke-width=".17"/>
<circle cx="115.5" cy="152.9" r=".32" fill="#f0f"/>
<circle cx="115.5" cy="152.9" r=".32" fill="none" stroke="#f0f" stroke-width=".17"/>
<circle cx="106.7" cy="152.9" r=".32" fill="#f0f"/>
<circle cx="106.7" cy="152.9" r=".32" fill="none" stroke="#f0f" stroke-width=".17"/>
<circle cx="56.9" cy="160" r=".32" fill="#f0f"/>
<circle cx="56.9" cy="160" r=".32" fill="none" stroke="#f0f" stroke-width=".17"/>
<circle cx="30.2" cy="152.9" r=".32" fill="#f0f"/>
<circle cx="30.2" cy="152.9" r=".32" fill="none" stroke="#f0f" stroke-width=".17"/>
<circle cx="124.4" cy="165.3" r=".32" fill="#f0f"/>
<circle cx="124.4" cy="165.3" r=".32" fill="none" stroke="#f0f" stroke-width=".17"/>
<circle cx="190.2" cy="167.1" r=".32" fill="#f0f"/>
<circle cx="190.2" cy="167.1" r=".32" fill="none" stroke="#f0f" stroke-width=".17"/>
<circle cx="197.3" cy="151.1" r=".32" fill="#f0f"/>
<circle cx="197.3" cy="151.1" r=".32" fill="none" stroke="#f0f" stroke-width=".17"/>
<circle cx="39.1" cy="152.9" r=".32" fill="#f0f"/>
<circle cx="39.1" cy="152.9" r=".32" fill="none" stroke="#f0f" stroke-width=".17"/>
<circle cx="195.6" cy="45.3" r=".32" fill="#f0f"/>
<circle cx="195.6" cy="45.3" r=".32" fill="none" stroke="#f0f" stroke-width=".17"/>
<circle cx="230.8" cy="24.9" r=".33" fill="#f0f"/>
<circle cx="230.8" cy="24.9" r=".33" fill="none" stroke="#f0f" stroke-width=".17"/>
<circle cx="238.2" cy="24.9" r=".32" fill="#f0f"/>
<circle cx="238.2" cy="24.9" r=".32" fill="none" stroke="#f0f" stroke-width=".17"/>
<circle cx="227" cy="24.9" r=".33" fill="#f0f"/>
<circle cx="227" cy="24.9" r=".33" fill="none" stroke="#f0f" stroke-width=".17"/>
<circle cx="133.9" cy="152.9" r=".33" fill="#f0f"/>
<circle cx="133.9" cy="152.9" r=".33" fill="none" stroke="#f0f" stroke-width=".17"/>
<circle cx="124.4" cy="152.9" r=".32" fill="#f0f"/>
<circle cx="124.4" cy="152.9" r=".32" fill="none" stroke="#f0f" stroke-width=".17"/>
<circle cx="247.1" cy="167.1" r=".32" fill="#f0f"/>
<circle cx="247.1" cy="167.1" r=".32" fill="none" stroke="#f0f" stroke-width=".17"/>
<circle cx="197.3" cy="167.1" r=".32" fill="#f0f"/>
<circle cx="197.3" cy="167.1" r=".32" fill="none" stroke="#f0f" stroke-width=".17"/>
<circle cx="128" cy="28.4" r=".32" fill="#f0f"/>
<circle cx="128" cy="28.4" r=".32" fill="none" stroke="#f0f" stroke-width=".17"/>
<circle cx="71.1" cy="28.4" r=".32" fill="#f0f"/>
<circle cx="71.1" cy="28.4" r=".32" fill="none" stroke="#f0f" stroke-width=".17"/>
<circle cx="195.6" cy="69.3" r=".32" fill="#f0f"/>
<circle cx="195.6" cy="69.3" r=".32" fill="none" stroke="#f0f" stroke-width=".17"/>
<circle cx="195.6" cy="76.4" r=".32" fill="#f0f"/>
<circle cx="195.6" cy="76.4" r=".32" fill="none" stroke="#f0f" stroke-width=".17"/>
<circle cx="195.6" cy="89.8" r=".32" fill="#f0f"/>
<circle cx="195.6" cy="89.8" r=".32" fill="none" stroke="#f0f" stroke-width=".17"/>
<circle cx="241.8" cy="69.3" r=".32" fill="#f0f"/>
<circle cx="241.8" cy="69.3" r=".32" fill="none" stroke="#f0f" stroke-width=".17"/>
<circle cx="231.1" cy="69.3" r=".32" fill="#f0f"/>
<circle cx="231.1" cy="69.3" r=".32" fill="none" stroke="#f0f" stroke-width=".17"/>
<circle cx="227" cy="69.3" r=".33" fill="#f0f"/>
<circle cx="227" cy="69.3" r=".33" fill="none" stroke="#f0f" stroke-width=".17"/>
<circle cx="65.8" cy="32" r=".32" fill="#f0f"/>
<circle cx="65.8" cy="32" r=".32" fill="none" stroke="#f0f" stroke-width=".17"/>
<circle cx="65.8" cy="30.2" r=".32" fill="#f0f"/>
<circle cx="65.8" cy="30.2" r=".32" fill="none" stroke="#f0f" stroke-width=".17"/>
<circle cx="65.8" cy="28.4" r=".32" fill="#f0f"/>
<circle cx="65.8" cy="28.4" r=".32" fill="none" stroke="#f0f" stroke-width=".17"/>
<circle cx="80" cy="69.9" r=".33" fill="#f0f"/>
<circle cx="80" cy="69.9" r=".33" fill="none" stroke="#f0f" stroke-width=".17"/>
<circle cx="64" cy="80" r=".32" fill="#f0f"/>
<circle cx="64" cy="80" r=".32" fill="none" stroke="#f0f" stroke-width=".17"/>
<circle cx="64" cy="78.2" r=".32" fill="#f0f"/>
<circle cx="64" cy="78.2" r=".32" fill="none" stroke="#f0f" stroke-width=".17"/>
<circle cx="64" cy="81.8" r=".32" fill="#f0f"/>
<circle cx="64" cy="81.8" r=".32" fill="none" stroke="#f0f" stroke-width=".17"/>
<circle cx="19.5" cy="71.1" r=".32" fill="#f0f"/>
<circle cx="19.5" cy="71.1" r=".32" fill="none" stroke="#f0f" stroke-width=".17"/>
<circle cx="19.5" cy="72.9" r=".32" fill="#f0f"/>
<circle cx="19.5" cy="72.9" r=".32" fill="none" stroke="#f0f" stroke-width=".17"/>
<circle cx="19.5" cy="74.7" r=".32" fill="#f0f"/>
<circle cx="19.5" cy="74.7" r=".32" fill="none" stroke="#f0f" stroke-width=".17"/>
<circle cx="195.6" cy="32" r=".32" fill="#f0f"/>
<circle cx="195.6" cy="32" r=".32" fill="none" stroke="#f0f" stroke-width=".17"/>
<circle cx="195.6" cy="24.9" r=".32" fill="#f0f"/>
<circle cx="195.6" cy="24.9" r=".32" fill="none" stroke="#f0f" stroke-width=".17"/>
<circle cx="62.2" cy="49.8" r=".32" fill="#f0f"/>
<circle cx="62.2" cy="49.8" r=".32" fill="none" stroke="#f0f" stroke-width=".17"/>
<circle cx="60.4" cy="48" r=".32" fill="#f0f"/>
<circle cx="60.4" cy="48" r=".32" fill="none" stroke="#f0f" stroke-width=".17"/>
<circle cx="190.2" cy="151.1" r=".32" fill="#f0f"/>
<circle cx="190.2" cy="151.1" r=".32" fill="none" stroke="#f0f" stroke-width=".17"/>
<circle cx="257.8" cy="151.1" r=".32" fill="#f0f"/>
<circle cx="257.8" cy="151.1" r=".32" fill="none" stroke="#f0f" stroke-width=".17"/>
<circle cx="202.7" cy="151.1" r=".32" fill="#f0f"/>
<circle cx="202.7" cy="151.1" r=".32" fill="none" stroke="#f0f" stroke-width=".17"/>
<text font-size="4.2" fill="#0080c0" x="5.3" y="7.8">DC 5V IN</text>
<g font-size="1.7">
<text x="241.5" y="196">Project:</text>
<text x="250.1" y="196.1">DUO MODILE CARRIER BOARD</text>
<text x="241.6" y="199.5">File:</text>
<text x="250.4" y="199.7">03.POWER IN</text>
</g>
<g font-size="1.6">
<text x="187.4" y="17.1">VSYS</text>
<text x="143" y="22.4">VSYS</text>
<text x="233.8" y="18.7">VCC5V0_USB1</text>
<text x="54.6" y="28.1">A4</text>
<text x="54.6" y="29.8">A9</text>
<text x="67.9" y="24">VBUS</text>
<text x="131.2" y="28.1">1SS54</text>
<text x="139.9" y="28.1">2</text>
<text x="54.6" y="33.4">B9</text>
<text x="54.6" y="31.6">B4</text>
<text x="188.6" y="33.4">10V</text>
<text x="204.1" y="31.6">5</text>
<text x="219.9" y="35.2">2</text>
<text x="219.9" y="31.6">1</text>
<text x="231.1" y="35.3">10V</text>
<text x="238.3" y="35">10V</text>
<text x="250.7" y="35.3">10V</text>
<text x="54.6" y="37">A5</text>
<text x="54.6" y="38.7">B5</text>
<text x="127.6" y="37.9" transform="rotate(-90 127.6 37.9)">2</text>
<text x="204.1" y="38.7">4</text>
<text x="219.9" y="38.7">3</text>
<text x="54.6" y="47.6">A7</text>
<text x="127.6" y="46.6" transform="rotate(-90 127.6 46.6)">1</text>
<text x="54.6" y="49.4">A6</text>
<text x="54.6" y="51.2">B7</text>
<text x="54.6" y="53">B6</text>
<text x="79.6" y="57.4" transform="rotate(-90 79.6 57.4)">2</text>
<text x="86.7" y="57.4" transform="rotate(-90 86.7 57.4)">2</text>
<text x="194.5" y="63.3">VSYS</text>
<text x="237.4" y="61.3">VCC5V0_USB2</text>
<text x="27.2" y="70.7">E1</text>
<text x="79.6" y="67.9" transform="rotate(-90 79.6 67.9)">1</text>
<text x="86.7" y="67.9" transform="rotate(-90 86.7 67.9)">1</text>
<text x="27.2" y="72.5">E2</text>
<text x="27.2" y="74.3">E3</text>
<text x="27.2" y="76.1">E4</text>
<text x="54.6" y="77.9">A1</text>
<text x="188.6" y="77.9">10V</text>
<text x="204.1" y="76.1">5</text>
<text x="219.9" y="76.1">1</text>
<text x="54.6" y="79.6">A12</text>
<text x="54.6" y="83.2">B12</text>
<text x="54.6" y="81.4">B1</text>
<text x="204.1" y="83.2">4</text>
<text x="219.9" y="83.2">3</text>
<text x="219.9" y="79.6">2</text>
<text x="232.9" y="79.5">10V</text>
<text x="243.6" y="79.5">10V</text>
<text x="254.3" y="79.5">10V</text>
<text x="29.2" y="148.6">VSYS</text>
<text x="131.9" y="148.3">3V3</text>
<text x="256.6" y="144.9">1V8</text>
<text x="61.9" y="152.5">4</text>
<text x="77.7" y="152.5">3</text>
<text x="182.1" y="151.3">3V3</text>
<text x="223.7" y="154.3">3</text>
<text x="223.7" y="150.7">1</text>
<text x="223.7" y="152.5">2</text>
<text x="241.3" y="150.7">5</text>
<text x="241.3" y="154.3">4</text>
<text x="61.9" y="159.6">1</text>
<text x="61.9" y="156.1">2</text>
<text x="77.7" y="159.6">5</text>
<text x="117.5" y="160.9">6_3V</text>
<text x="126.8" y="160.9">16V</text>
<text x="135.8" y="160.9">6_3V</text>
<text x="248.9" y="161.2">50V</text>
<text x="259.6" y="161.2">6_3V</text>
<text x="192" y="163">6_3V</text>
<text x="199.7" y="162.9">16V</text>
<text x="283.3" y="205.6">3</text>
<text x="288.6" y="205.6">6</text>
</g>
<g font-size="1.6" fill="#000080">
<text x="30.2" y="23.5">J12</text>
<text x="131.6" y="29.7">D17</text>
<text x="206.1" y="24.7">R75</text>
<text x="206.2" y="29.7">U7</text>
<text x="215.9" y="24.7">NC</text>
<text x="184.2" y="31.5">C53</text>
<text x="188.6" y="31.5">1uF</text>
<text x="231.1" y="31.5">C50</text>
<text x="231.1" y="33.2">22uF/10V</text>
<text x="238.3" y="31.1">C51</text>
<text x="238.3" y="33.2">22uF/10V</text>
<text x="250.7" y="31.5">C52</text>
<text x="250.7" y="33.2">100nF</text>
<text x="191.3" y="37.8">R76</text>
<text x="191.9" y="39.6">10K</text>
<text x="108.5" y="47.5">R79</text>
<text x="117.3" y="47.5">R80</text>
<text x="129.8" y="42.1">D18</text>
<text x="129.8" y="43.9">SMFJ18A</text>
<text x="183.9" y="46.7">R77</text>
<text x="192.9" y="46.7">0R</text>
<text x="206.2" y="42.1">SY6280AAC</text>
<text x="225.5" y="45.1">R78</text>
<text x="225.5" y="46.9">3.3K</text>
<text x="108.5" y="49.2">5.1K 1%</text>
<text x="117.3" y="49.2">5.1K 1%</text>
<text x="71.1" y="61.7">D19</text>
<text x="71.1" y="63.5">BTR04G02</text>
<text x="88.9" y="61.7">D20</text>
<text x="88.9" y="63.5">BTR04G02</text>
<text x="206.1" y="69.1">R81</text>
<text x="215.9" y="69.1">NC</text>
<text x="184.2" y="75.9">C54</text>
<text x="188.6" y="75.9">1uF</text>
<text x="206.2" y="74.1">U8</text>
<text x="232.9" y="75.9">C55</text>
<text x="232.9" y="77.7">22uF/10V</text>
<text x="243.6" y="75.9">C56</text>
<text x="243.6" y="77.7">22uF/10V</text>
<text x="254.3" y="75.9">C57</text>
<text x="254.3" y="77.7">100nF</text>
<text x="195.6" y="81.2">R82</text>
<text x="195.6" y="83">10K</text>
<text x="30.2" y="89.4">TYPEC_14</text>
<text x="206.2" y="86.6">SY6280AAC</text>
<text x="183.9" y="91.2">R85</text>
<text x="192.9" y="91.2">0R</text>
<text x="224" y="90.1">R86</text>
<text x="224" y="91.9">3.3K</text>
<text x="226.7" y="149">U14</text>
<text x="64" y="150.6">U9</text>
<text x="80" y="154.1">RXWHJ4020-3R3MT</text>
<text x="81.8" y="150.6">L2</text>
<text x="204.5" y="154.1">R123</text>
<text x="209.8" y="154.1">10K</text>
<text x="32" y="159.3">C62</text>
<text x="32" y="161.1">10uF</text>
<text x="42.7" y="159.5">R83</text>
<text x="49.6" y="161.6">100K</text>
<text x="97.8" y="157.4">C58</text>
<text x="97.8" y="159.1">100pF</text>
<text x="108.5" y="157.7">R84</text>
<text x="108.5" y="159.5">150K</text>
<text x="117.3" y="157.4">C59</text>
<text x="117.3" y="159.5">22uF</text>
<text x="126.2" y="157.4">C60</text>
<text x="126.2" y="159.5">100nF</text>
<text x="135.1" y="159.5">22uF</text>
<text x="135.7" y="157.4">C61</text>
<text x="192" y="159.5">C84</text>
<text x="192" y="161.2">22uF</text>
<text x="199.1" y="159.5">C65</text>
<text x="199.1" y="161.2">100nF</text>
<text x="224" y="157.7">SGM2036-1.8YN5G/TR</text>
<text x="247.1" y="157.7">C64</text>
<text x="247.1" y="159.5">10nF</text>
<text x="259.6" y="157.7">C66</text>
<text x="259.6" y="159.5">10uF</text>
<text x="58.7" y="166.6">100nF</text>
<text x="59.2" y="165.1">C63</text>
<text x="64" y="163">SY8089AAAC</text>
<text x="97.8" y="170.1">R87</text>
<text x="97.8" y="171.9">33K</text>
</g>
<g font-size="1.6" fill="#004080">
<text x="47.1" y="29.1">VBUS_1</text>
<text x="47.1" y="30.9">VBUS_2</text>
<text x="47.1" y="34.4">VBUS_4</text>
<text x="47.1" y="32.6">VBUS_3</text>
<text x="207.1" y="32.6">IN</text>
<text x="214.2" y="32.6">VOUT</text>
<text x="49.8" y="38">CC1</text>
<text x="49.8" y="39.8">CC2</text>
<text x="207.1" y="39.8">EN</text>
<text x="215.1" y="39.8">OCB</text>
<text x="215.1" y="36.2">GND</text>
<text x="49.8" y="50.4">DP1</text>
<text x="49.8" y="48.6">DM1</text>
<text x="49.8" y="52.2">DM2</text>
<text x="49.8" y="54">DP2</text>
<text x="31.1" y="71.8">GND_E1</text>
<text x="31.1" y="73.5">GND_E2</text>
<text x="31.1" y="75.3">GND_E3</text>
<text x="31.1" y="77.1">GND_E4</text>
<text x="207.1" y="77.1">IN</text>
<text x="214.2" y="77.1">VOUT</text>
<text x="48.9" y="78.9">GND1</text>
<text x="48.9" y="80.6">GND2</text>
<text x="48.9" y="82.4">GND3</text>
<text x="215.1" y="80.6">GND</text>
<text x="48.9" y="84.2">GND4</text>
<text x="207.1" y="84.2">EN</text>
<text x="215.1" y="84.2">OCB</text>
<text x="64.9" y="153.5">VIN</text>
<text x="73.8" y="153.5">LX</text>
<text x="226.7" y="155.3">SHDN</text>
<text x="226.7" y="151.8">IN</text>
<text x="226.7" y="153.5">GND</text>
<text x="236.5" y="151.8">OUT</text>
<text x="237.4" y="155.3">BP</text>
<text x="64.9" y="160.7">EN</text>
<text x="64.9" y="157.1">GND</text>
<text x="70.2" y="160.7">FB/OUT</text>
</g>
<g font-size="1.6" fill="#f00">
<text x="66.1" y="47.5">USBDEV_DM</text>
<text x="164.8" y="45.7">[3,6]</text>
<text x="171" y="45.7">VBUS_EN</text>
<text x="66.1" y="49.2">USBDEV_DP</text>
<text x="103.5" y="75.9">USBDEV_DP</text>
<text x="103.5" y="77.7">USBDEV_DM</text>
<text x="128.2" y="77">USBDEV_DP</text>
<text x="138" y="77">[4]</text>
<text x="128.2" y="78.7">USBDEV_DM</text>
<text x="138" y="78.7">[4]</text>
<text x="164.8" y="90.1">[3,6]</text>
<text x="171" y="90.1">VBUS_EN</text>
</g>
<g font-size="1.3">
<text x="30.8" y="1.3">5</text>
<text x="88.8" y="1.3">4</text>
<text x="146.9" y="1.3">3</text>
<text x="205" y="1.3">2</text>
<text x="263.1" y="1.3">1</text>
<text x=".5" y="28.4">D</text>
<text x="292.6" y="28.4">D</text>
<text x=".5" y="79.5">C</text>
<text x="292.6" y="79.5">C</text>
<text x=".5" y="130.6">B</text>
<text x="292.6" y="130.6">B</text>
<text x=".5" y="181.7">A</text>
<text x="292.6" y="181.7">A</text>
<text x="30.8" y="207.4">5</text>
<text x="88.8" y="207.4">4</text>
<text x="146.9" y="207.4">3</text>
<text x="205" y="207.4">2</text>
<text x="263.1" y="207.4">1</text>
</g>
<g font-size="1.2">
<text x="241.6" y="202.6">Date:</text>
<text x="251.2" y="202.6">Saturday, June 01, 2024</text>
<text x="277.2" y="202.6">Rev:</text>
<text x="283.3" y="202.6">1.1</text>
<text x="241.6" y="205.1">Designed by:</text>
<text x="251.4" y="205.1">&lt;designer&gt;</text>
<text x="277" y="205.1">Sheet:</text>
<text x="286" y="205.1">of</text>
</g>
</svg>
